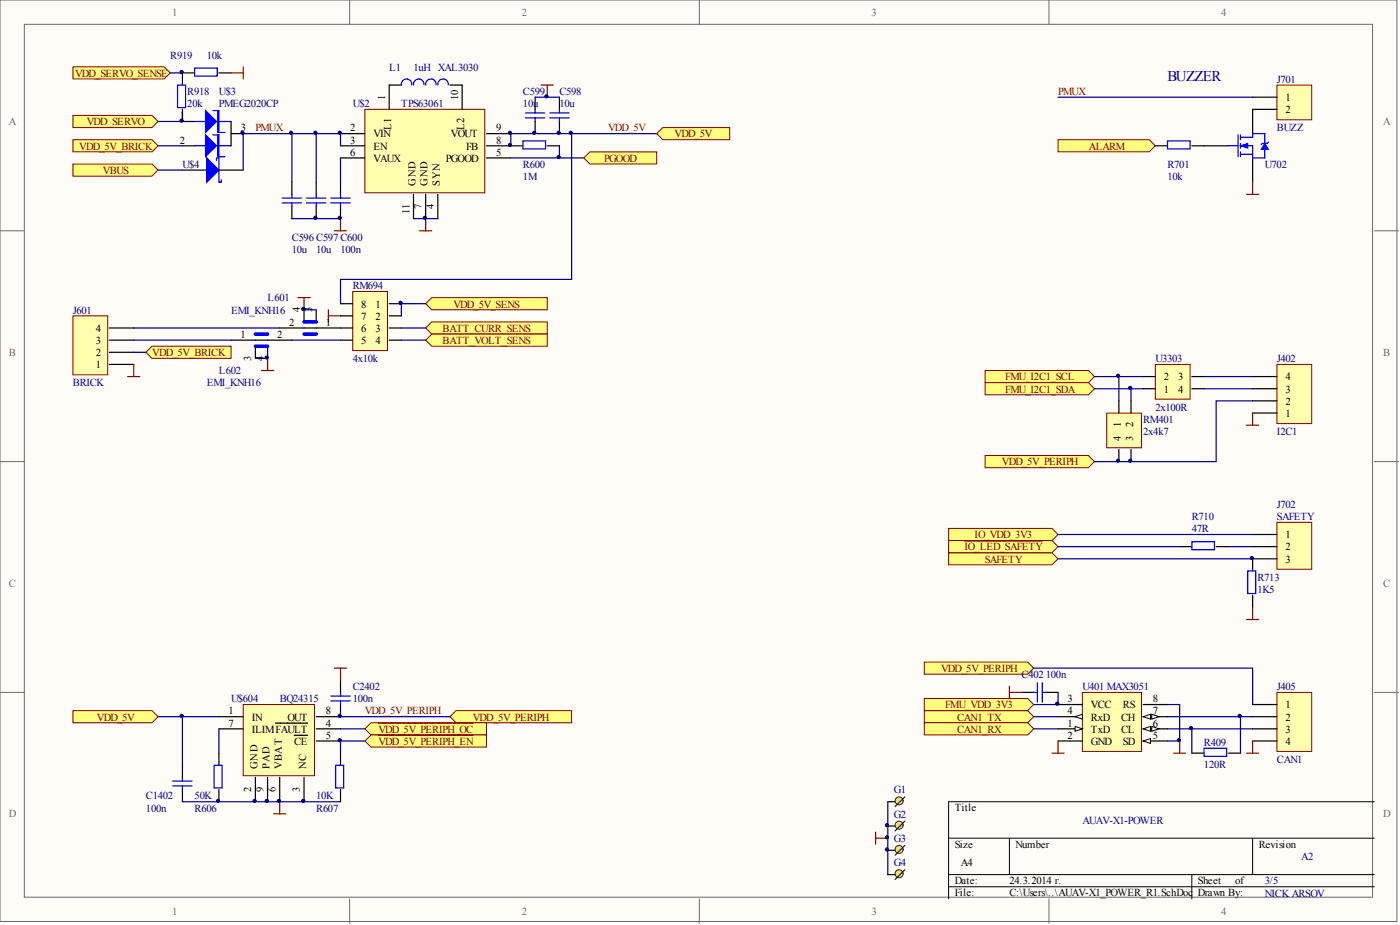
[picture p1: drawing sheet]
<svg xmlns="http://www.w3.org/2000/svg" width="292mm" height="193mm" viewBox="0 0 292 193" stroke-linecap="round" stroke-linejoin="round" font-family="sans-serif">
<g fill="#fffcf8" stroke="#696969" stroke-width=".21">
<path d="M0 0h291.4v192.2h-291.4z"/>
<path d="M5.1 5.1h281.3v182.1h-281.3z"/>
</g>
<path d="M73 0v5.1M145.9 0v5.1M218.9 0v5.1M0 48.2h5.1M286.7 48.2h5.1M0 96.3h5.1M286.7 96.3h5.1M0 144.4h5.1M286.7 144.4h5.1M73 187.5v5.1M145.9 187.5v5.1M218.9 187.5v5.1" fill="none" stroke="#696969" stroke-width=".21"/>
<path d="M197.9 174.9h88.8M210.6 174.9v7.6M261.4 174.9v7.6M286.7 167.3h-88.8v20.2M197.9 182.5h88.8M197.9 185h88.8M248.7 182.5v5" fill="none" stroke="#000" stroke-width=".21"/>
<path d="M76.1 22.8h25v17.4h-25z" fill="#ffffb0" stroke="#800000" stroke-width=".21"/>
<g fill="none" stroke="#000" stroke-width=".25">
<path d="M83.7 17.7h-2.5v5.1M93.9 17.7h2.5v5.1M38.1 30.4h2.5M38.1 25.3h2.5M38.1 35.5h5M45.7 35.5h5M48.2 27.9h2.5M48.2 25.3v5.1M71 27.9h5.1M71 30.4h5.1M71 32.9h5.1M71 38v2.5"/>
<path d="M101.5 27.9h5.1M101.5 30.4h7.6M101.5 32.9h5.1M114.2 30.4h2.5M71 43.1v2.5M86.3 40.5v5.1M88.8 40.5v5.1M91.3 40.5v5.1"/>
</g>
<g fill="none" stroke="#00f" stroke-width=".25">
<path d="M85.9 17.7a1.09 1.09 0 0 0-1.1-1.2 1.09 1.09 0 0 0-1.1 1.2M88.4 17.7a1.09 1.09 0 0 0-1.1-1.2 1.09 1.09 0 0 0-1 1.2M91 17.7a1.09 1.09 0 0 0-1.1-1.2 1.09 1.09 0 0 0-1.1 1.2M93.5 17.7a1.09 1.09 0 0 0-1.1-1.2 1.09 1.09 0 0 0-1 1.2M40.6 30.4h7.6M40.6 25.3h7.6M44.4 23.1h1.3M44.4 28.1h1.3M45.2 33.5v-.6h.5v5.1h.5v-.5M45.7 32.7h1.2M45.7 27.6h1.2M109.1 29.4h4.7v1.7h-4.7z"/>
<path d="M69 41.3h4.1M69 42.3h4.1M71 40.5v.8M71 42.3v.8"/>
</g>
<path d="M33 30.4h5.1M33 35.5h5.1M71 30.4v-2.5h-20.3v7.6M71 32.9v5.1M106.6 32.9h15.2M116.7 30.4v2.5M137 27.9h-30.4v2.5M86.3 45.6h5" fill="none" stroke="#000080" stroke-width=".25"/>
<path d="M69.8 48.2h2.5M71 45.6v2.6M87.5 48.2h2.6M88.8 45.6v2.6" fill="none" stroke="#800000" stroke-width=".25"/>
<g fill="#00f" stroke="#00f" stroke-width=".25">
<path d="M42.9 28.1l2.3 2.3-2.3 2.3z"/>
<path d="M42.9 23.1l2.3 2.2-2.3 2.3z"/>
<path d="M43.1 32.9l2.6 2.6-2.6 2.5z"/>
<path d="M45.4 28.1h.3v4.6h-.3z" fill-rule="evenodd"/>
<path d="M45.4 23.1h.3v4.5h-.3z" fill-rule="evenodd"/>
</g>
<g fill="#ffff80" stroke="#800000" stroke-width=".21">
<path d="M15.2 24.1h16.5l1.3 1.2-1.3 1.3h-16.5z" fill-rule="evenodd"/>
<path d="M15.2 29.1h16.5l1.3 1.3-1.3 1.3h-16.5z" fill-rule="evenodd"/>
<path d="M15.2 34.2h16.5l1.3 1.3-1.3 1.2h-16.5z" fill-rule="evenodd"/>
<path d="M121.8 32.9l1.3-1.2h13.9v2.5h-13.9z" fill-rule="evenodd"/>
<path d="M137 27.9l1.3-1.3h13.9v2.5h-13.9z" fill-rule="evenodd"/>
</g>
<path d="M60.9 38v2.5M66 38v2.5M111.6 20.3v2.5M111.6 25.3v2.6M116.7 20.3v2.5M116.7 25.3v2.6M251.2 30.4h5.1M261.4 22.8v5.1M261.4 32.9v5.1M60.9 43.1v2.5M66 43.1v2.5" fill="none" stroke="#000" stroke-width=".25"/>
<g fill="none" stroke="#00f" stroke-width=".25">
<path d="M109.6 24.6h4.1M109.6 23.6h4.1M111.6 22.8v.8M111.6 24.6v.7M114.7 24.6h4.1M114.7 23.6h4.1M116.7 22.8v.8M116.7 24.6v.7M256.3 30.4h2M258.3 28.1v4.6M258.8 28.6h2.6v-.7h2.5v2M258.8 30.4h2.6v2.5h2.5v-1.7"/>
<path d="M258.8 32.2h2.6M258.8 28.1v1M258.8 29.9v1M258.8 31.7v1M264.7 29.7l-.3 .2h-1l-.3 .3M58.9 41.3h4M58.9 42.3h4M60.9 40.5v.8M60.9 42.3v.8M63.9 41.3h4.1M63.9 42.3h4.1M66 40.5v.8"/>
<path d="M66 42.3v.8"/>
</g>
<path d="M60.9 27.9v10.1M66 27.9v10.1M111.6 20.3h5.1M60.9 45.6h10.1" fill="none" stroke="#000080" stroke-width=".25"/>
<path d="M112.9 17.7h2.6M114.2 17.7v2.6M261.4 38v2.5M260.1 40.5h2.5" fill="none" stroke="#800000" stroke-width=".25"/>
<g fill="#00f" stroke="#00f" stroke-width=".21">
<path d="M258.8 30.4l1.5-.5v1z"/>
<path d="M263.9 29.9l.8 1.3h-1.6z"/>
</g>
<path d="M220.8 29.1h19l1.3 1.3-1.3 1.3h-19z" fill-rule="evenodd" fill="#ffff80" stroke="#800000" stroke-width=".21"/>
<path d="M266.4 17.7h7.3v7.3h-7.3z" fill="#ffffb0" stroke="#800000" stroke-width=".21"/>
<path d="M40.6 15.2h-2.5v2.5M45.7 15.2h2.5M38.1 22.8v2.5M241.1 30.4h2.5M248.7 30.4h2.5M261.4 20.3h5M261.4 22.8h5" fill="none" stroke="#000" stroke-width=".25"/>
<path d="M220.8 20.3h40.6" fill="none" stroke="#000080" stroke-width=".25"/>
<path d="M37 17.7h1.7v4.8h-1.7zM40.6 14.2h4.7v1.7h-4.7zM243.6 29.4h4.7v1.7h-4.7z" fill="none" stroke="#00f" stroke-width=".25"/>
<path d="M48.2 15.2h2.5M50.7 13.9v2.6" fill="none" stroke="#800000" stroke-width=".25"/>
<path d="M15.2 13.9h19.1l1.2 1.3-1.2 1.3h-19.1z" fill-rule="evenodd" fill="#ffff80" stroke="#800000" stroke-width=".21"/>
<path d="M119.3 27.9v30.4h-48.3v5.1" fill="none" stroke="#000080" stroke-width=".25"/>
<path d="M68.5 64.6v2.6M68.5 65.9h2.5" fill="none" stroke="#800000" stroke-width=".25"/>
<path d="M88.8 63.4l1.3-1.3h24.1v2.5h-24.1z" fill-rule="evenodd" fill="#ffff80" stroke="#800000" stroke-width=".21"/>
<path d="M15.2 65.9h7.3v12.3h-7.3z" fill="#ffffb0" stroke="#800000" stroke-width=".21"/>
<path d="M22.8 76h5.1M22.8 73.5h5.1M22.8 71h5.1M22.8 68.4h5.1" fill="none" stroke="#000" stroke-width=".25"/>
<path d="M26.6 78.6h2.6M27.9 76v2.6" fill="none" stroke="#800000" stroke-width=".25"/>
<path d="M27.9 68.4h30.5M27.9 71h20.3" fill="none" stroke="#000080" stroke-width=".25"/>
<path d="M30.4 73.5l1.3-1.3h16.5v2.6h-16.5z" fill-rule="evenodd" fill="#ffff80" stroke="#800000" stroke-width=".21"/>
<path d="M27.9 73.5h2.5" fill="none" stroke="#000080" stroke-width=".25"/>
<g fill="#ffff80" stroke="#800000" stroke-width=".21">
<path d="M88.8 68.4l1.3-1.2h24.1v2.5h-24.1z" fill-rule="evenodd"/>
<path d="M88.8 71l1.3-1.3h24.1v2.5h-24.1z" fill-rule="evenodd"/>
</g>
<path d="M266.4 109h7.3v9.8h-7.3z" fill="#ffffb0" stroke="#800000" stroke-width=".21"/>
<path d="M246.1 114h2.6M253.7 114h2.6M261.4 111.5h5M261.4 114h5M266.4 116.6h-5v2.5M261.4 124.2v2.5" fill="none" stroke="#000" stroke-width=".25"/>
<path d="M248.7 113h4.7v1.7h-4.7zM260.3 119.1h1.7v4.7h-1.7z" fill="none" stroke="#00f" stroke-width=".25"/>
<path d="M260.1 129.2h2.5M261.4 126.7v2.5" fill="none" stroke="#800000" stroke-width=".25"/>
<path d="M220.8 111.5h40.6M220.8 114h25.3M220.8 116.6h40.6M256.3 114h5.1" fill="none" stroke="#000080" stroke-width=".25"/>
<g fill="#ffff80" stroke="#800000" stroke-width=".21">
<path d="M197.9 110.2h21.6l1.3 1.3-1.3 1.3h-21.6z" fill-rule="evenodd"/>
<path d="M197.9 115.3h21.6l1.3 1.3-1.3 1.2h-21.6z" fill-rule="evenodd"/>
</g>
<path d="M35.5 15.2h2.6M33 25.3h5.1" fill="none" stroke="#000080" stroke-width=".25"/>
<path d="M185.2 167.3h2.6" fill="none" stroke="#000" stroke-width=".25"/>
<circle cx="187.6" cy="167.1" r=".84" fill="#e7ec73" stroke="#183e00" stroke-width=".21"/>
<path d="M188.8 166.2l-2 2.1" fill="none" stroke="#172721" stroke-width=".25"/>
<path d="M185.2 172.3h2.6" fill="none" stroke="#000" stroke-width=".25"/>
<circle cx="187.6" cy="172.1" r=".84" fill="#e7ec73" stroke="#183e00" stroke-width=".21"/>
<path d="M188.8 171.3l-2 2" fill="none" stroke="#172721" stroke-width=".25"/>
<path d="M185.2 182.5h2.6" fill="none" stroke="#000" stroke-width=".25"/>
<circle cx="187.6" cy="182.3" r=".84" fill="#e7ec73" stroke="#183e00" stroke-width=".21"/>
<path d="M188.8 181.4l-2 2.1" fill="none" stroke="#172721" stroke-width=".25"/>
<path d="M266.4 76h7.3v12.4h-7.3z" fill="#ffffb0" stroke="#800000" stroke-width=".21"/>
<path d="M261.4 78.6h5M261.4 86.2h5M261.4 83.6h5M261.4 81.1h5" fill="none" stroke="#000" stroke-width=".25"/>
<g fill="#ffff80" stroke="#800000" stroke-width=".21">
<path d="M205.5 95h21.6l1.3 1.3-1.3 1.3h-21.6z" fill-rule="evenodd"/>
<path d="M205.5 77.3h21.6l1.3 1.3-1.3 1.2h-21.6z" fill-rule="evenodd"/>
<path d="M205.5 79.8h21.6l1.3 1.3-1.3 1.3h-21.6z" fill-rule="evenodd"/>
</g>
<path d="M260.1 88.7h2.5M261.4 86.2v2.5" fill="none" stroke="#800000" stroke-width=".25"/>
<path d="M266.4 144.4h7.3v12.4h-7.3z" fill="#ffffb0" stroke="#800000" stroke-width=".21"/>
<path d="M261.4 147h5M261.4 149.5h5M261.4 152h5M261.4 154.6h5" fill="none" stroke="#000" stroke-width=".25"/>
<path d="M243.6 149.5h17.8M243.6 152h17.8" fill="none" stroke="#000080" stroke-width=".25"/>
<g fill="#ffff80" stroke="#800000" stroke-width=".21">
<path d="M192.8 138.1h21.6l1.3 1.3-1.3 1.2h-21.6z" fill-rule="evenodd"/>
<path d="M192.8 148.2h21.6l1.3 1.3-1.3 1.3h-21.6z" fill-rule="evenodd"/>
<path d="M192.8 150.8h21.6l1.3 1.2-1.3 1.3h-21.6z" fill-rule="evenodd"/>
</g>
<path d="M260.1 157.1h2.5M261.4 154.6v2.5" fill="none" stroke="#800000" stroke-width=".25"/>
<path d="M248.7 157.1h2.5M256.3 157.1h2.5" fill="none" stroke="#000" stroke-width=".25"/>
<path d="M251.2 156.1h4.7v1.7h-4.7z" fill="none" stroke="#00f" stroke-width=".25"/>
<path d="M225.8 144.4h12.4v12.4h-12.4z" fill="#ffffb0" stroke="#800000" stroke-width=".21"/>
<path d="M220.8 152h5" fill="none" stroke="#000" stroke-width=".25"/>
<path d="M224.3 151.5l1.5 .5-1.5 .6z" fill="#fffcf8" stroke="#000" stroke-width=".21"/>
<path d="M220.8 154.6h5M220.8 147h5M220.8 149.5h5" fill="none" stroke="#000" stroke-width=".25"/>
<path d="M224.3 149.5l1.5-.5v1z" fill="#fffcf8" stroke="#000" stroke-width=".21"/>
<path d="M238.5 154.6h5.1" fill="none" stroke="#000" stroke-width=".25"/>
<path d="M238.5 154.6l1.5-.5v1z" fill="#fffcf8" stroke="#000" stroke-width=".21"/>
<path d="M238.5 152h5.1" fill="none" stroke="#000" stroke-width=".25"/>
<g fill="#fffcf8" stroke="#000" stroke-width=".21">
<path d="M238.5 152l1.5-.5v1.1z"/>
<path d="M240.3 151.5l1.5 .5-1.5 .6z"/>
</g>
<path d="M238.5 149.5h5.1" fill="none" stroke="#000" stroke-width=".25"/>
<g fill="#fffcf8" stroke="#000" stroke-width=".21">
<path d="M238.5 149.5l1.5-.5v1z"/>
<path d="M240.3 149l1.5 .5-1.5 .5z"/>
</g>
<path d="M238.5 147h5.1" fill="none" stroke="#000" stroke-width=".25"/>
<path d="M215.7 139.4h45.7v7.6M215.7 149.5h5.1M215.7 152h5.1M243.6 147h2.5v7.6h-2.5M248.7 152v5.1M258.8 149.5v7.6" fill="none" stroke="#000080" stroke-width=".25"/>
<path d="M219.5 157.1h2.5M220.8 154.6v2.5M244.9 157.1h2.5M246.1 154.6v2.5" fill="none" stroke="#800000" stroke-width=".25"/>
<path d="M192.8 145.7h21.6l1.3 1.3-1.3 1.2h-21.6z" fill-rule="evenodd" fill="#ffff80" stroke="#800000" stroke-width=".21"/>
<path d="M220.8 144.4v2.6h-5.1" fill="none" stroke="#000080" stroke-width=".25"/>
<path d="M213.1 144.4h2.6M218.2 144.4h2.6" fill="none" stroke="#000" stroke-width=".25"/>
<path d="M215.7 144.4h.7M216.4 142.4v4.1M217.5 142.4v4.1M217.5 144.4h.7" fill="none" stroke="#00f" stroke-width=".25"/>
<path d="M210.6 143.2v2.5M210.6 144.4h2.5" fill="none" stroke="#800000" stroke-width=".25"/>
<path d="M230.9 86.2h7.3v7.2h-7.3z" fill="#ffffb0" stroke="#800000" stroke-width=".21"/>
<path d="M48.2 71h12.7M53.3 72.2v2.6M55.8 72.2v2.6M58.4 68.4h12.6M63.4 64.6v2.6M66 64.6v2.6M233.4 83.6v2.6M233.4 93.8v2.5M236 83.6v2.6M236 93.8v2.5M185.2 177.4h2.6" fill="none" stroke="#000" stroke-width=".25"/>
<path d="M53.3 69.7h2.5M53.3 72.2h2.5M63.4 69.7h2.6M63.4 67.2h2.6" fill="none" stroke="#00f" stroke-width=".76"/>
<path d="M53.3 74.8h2.5M60.9 71h10.1M63.4 64.6h2.6M83.7 71h5.1M83.7 68.4h5.1" fill="none" stroke="#000080" stroke-width=".25"/>
<path d="M54.6 77.3h2.5M55.8 74.8v2.5M62.2 62.1h2.5M63.4 62.1v2.5" fill="none" stroke="#800000" stroke-width=".25"/>
<circle cx="187.6" cy="177.2" r=".84" fill="#e7ec73" stroke="#183e00" stroke-width=".21"/>
<path d="M188.8 176.4l-2 2" fill="none" stroke="#172721" stroke-width=".25"/>
<path d="M228.4 78.6h10.1M228.4 81.1h10.1" fill="none" stroke="#000080" stroke-width=".25"/>
<path d="M241.1 76h7.2v7.3h-7.2z" fill="#ffffb0" stroke="#800000" stroke-width=".21"/>
<path d="M238.5 78.6h2.6M248.7 78.6h2.5M238.5 81.1h2.6M248.7 81.1h2.5" fill="none" stroke="#000" stroke-width=".25"/>
<path d="M233.4 78.6v5M251.2 78.6h10.2M236 81.1v2.5M251.2 81.1h10.2M261.4 83.6h-7.7v12.7h-25.3" fill="none" stroke="#000080" stroke-width=".25"/>
<path d="M50.7 147h14.9v14.8h-14.9z" fill="#ffffb0" stroke="#800000" stroke-width=".21"/>
<g fill="none" stroke="#000" stroke-width=".25">
<path d="M45.7 152h5M45.7 149.5h5M45.7 157.1v2.6M57.5 150.9h6.7M61.4 153.4h2.8M66 152h5M66 149.5h5M66 154.6h5M71 157.1v2.6M45.7 164.7v2.6M53.3 162.2v5.1M55.8 162.2v5.1"/>
<path d="M58.4 162.2v5.1M63.4 162.2v5.1M71 164.7v2.6"/>
</g>
<path d="M33 149.5h12.7M45.7 152v5.1M71 149.5h22.9M71 152h5.1M76.1 154.6h-5.1v2.5M38.1 167.3h32.9" fill="none" stroke="#000080" stroke-width=".25"/>
<path d="M57.1 169.8h2.5M58.4 167.3v2.5" fill="none" stroke="#800000" stroke-width=".25"/>
<path d="M44.7 159.7h1.6v4.7h-1.6zM70 159.7h1.7v4.7h-1.7z" fill="none" stroke="#00f" stroke-width=".25"/>
<g fill="#ffff80" stroke="#800000" stroke-width=".21">
<path d="M93.9 149.5l1.3-1.3h24.1v2.6h-24.1z" fill-rule="evenodd"/>
<path d="M76.1 152l1.3-1.2h24.1v2.5h-24.1z" fill-rule="evenodd"/>
</g>
<path d="M78.9 150.9h19.8" fill="none" stroke="#800000" stroke-width=".25"/>
<path d="M76.1 154.6l1.3-1.3h24.1v2.5h-24.1z" fill-rule="evenodd" fill="#ffff80" stroke="#800000" stroke-width=".21"/>
<path d="M78.9 153.4h19.8" fill="none" stroke="#800000" stroke-width=".25"/>
<g fill="#ffff80" stroke="#800000" stroke-width=".21">
<path d="M15.2 148.2h16.5l1.3 1.3-1.3 1.3h-16.5z" fill-rule="evenodd"/>
<path d="M197.9 112.8h21.6l1.3 1.2-1.3 1.3h-21.6z" fill-rule="evenodd"/>
</g>
<path d="M201.2 112.8h16.3M69.8 139.4h2.5M71 139.4v2.5" fill="none" stroke="#800000" stroke-width=".25"/>
<path d="M38.1 159.7v2.5M71 141.9v2.5M71 147v2.5M38.1 164.7v2.6" fill="none" stroke="#000" stroke-width=".25"/>
<path d="M69 146.2h4.1M69 145.2h4.1M71 144.4v.8M71 146.2v.8M36 162.9h4.1M36 164h4.1M38.1 162.2v.7M38.1 164v.7" fill="none" stroke="#00f" stroke-width=".25"/>
<path d="M38.1 149.5v10.2" fill="none" stroke="#000080" stroke-width=".25"/>
<path d="M73.6 60.8h7.2v12.3h-7.2z" fill="#ffffb0" stroke="#800000" stroke-width=".21"/>
<path d="M71 63.4h2.6M71 65.9h2.6M71 68.4h2.6M71 71h2.6M81.2 63.4h2.5M81.2 65.9h2.5M81.2 68.4h2.5M81.2 71h2.5" fill="none" stroke="#000" stroke-width=".25"/>
<path d="M88.8 63.4h-5.1v2.5M185.2 167.3v15.2" fill="none" stroke="#000080" stroke-width=".25"/>
<path d="M182.7 173.6v2.5M182.7 174.9h2.5" fill="none" stroke="#800000" stroke-width=".25"/>
<g fill="#000080" stroke="#000080" stroke-width=".21">
<circle cx="37.9" cy="149.3" r=".33"/>
<circle cx="37.9" cy="25.2" r=".33"/>
<circle cx="37.9" cy="15" r=".33"/>
<circle cx="45.5" cy="167.1" r=".33"/>
<circle cx="50.6" cy="27.7" r=".33"/>
<circle cx="53.1" cy="167.1" r=".33"/>
<circle cx="55.6" cy="167.1" r=".33"/>
<circle cx="55.6" cy="74.6" r=".33"/>
<circle cx="58.2" cy="167.1" r=".33"/>
<circle cx="60.7" cy="27.7" r=".33"/>
<circle cx="63.3" cy="167.1" r=".33"/>
<circle cx="63.3" cy="64.4" r=".33"/>
<circle cx="65.8" cy="45.4" r=".33"/>
<circle cx="65.8" cy="27.7" r=".33"/>
<circle cx="70.9" cy="154.4" r=".33"/>
<circle cx="70.9" cy="149.3" r=".33"/>
<circle cx="70.9" cy="45.4" r=".33"/>
<circle cx="70.9" cy="27.7" r=".33"/>
<circle cx="83.6" cy="63.2" r=".33"/>
<circle cx="88.6" cy="45.4" r=".33"/>
<circle cx="106.4" cy="30.2" r=".33"/>
<circle cx="106.4" cy="27.7" r=".33"/>
<circle cx="111.5" cy="27.7" r=".33"/>
<circle cx="114" cy="20.1" r=".33"/>
<circle cx="116.5" cy="32.8" r=".33"/>
<circle cx="116.5" cy="27.7" r=".33"/>
<circle cx="119.1" cy="27.7" r=".33"/>
<circle cx="185.1" cy="177.2" r=".33"/>
<circle cx="185.1" cy="174.7" r=".33"/>
<circle cx="185.1" cy="172.1" r=".33"/>
<circle cx="220.6" cy="146.8" r=".33"/>
<circle cx="233.3" cy="96.1" r=".33"/>
<circle cx="233.3" cy="78.4" r=".33"/>
<circle cx="235.8" cy="96.1" r=".33"/>
<circle cx="235.8" cy="80.9" r=".33"/>
<circle cx="246" cy="154.4" r=".33"/>
<circle cx="248.5" cy="151.9" r=".34"/>
<circle cx="258.6" cy="149.3" r=".33"/>
<circle cx="261.2" cy="116.4" r=".33"/>
</g>
<text font-size="3.1" fill="#000080" x="243.6" y="17">BUZZER</text>
<g font-size="2.2" fill="#696969">
<text x="36" y="3.3">1</text>
<text x="108.9" y="3.3">2</text>
<text x="181.9" y="3.3">3</text>
<text x="254.8" y="3.3">4</text>
<text x="1.8" y="26.1">A</text>
<text x="288.6" y="26.1">A</text>
<text x="1.8" y="74.2">B</text>
<text x="288.6" y="74.2">B</text>
<text x="1.8" y="122.4">C</text>
<text x="288.6" y="122.4">C</text>
<text x="1.8" y="170.5">D</text>
<text x="288.6" y="170.5">D</text>
<text x="36" y="190.8">1</text>
<text x="108.9" y="190.8">2</text>
<text x="181.9" y="190.8">3</text>
<text x="254.8" y="190.8">4</text>
</g>
<g font-size="2.2" fill="#800000">
<text x="15.7" y="16">VDD_SERVO_SENSE</text>
<text x="220.8" y="19.8">PMUX</text>
<text x="18.1" y="26.1">VDD_SERVO</text>
<text x="53.3" y="27.4">PMUX</text>
<text x="126.9" y="27.4">VDD_5V</text>
<text x="140.8" y="28.7">VDD_5V</text>
<text x="16.5" y="31.2">VDD_5V_BRICK</text>
<text x="126.1" y="33.7">PGOOD</text>
<text x="227.2" y="31.2">ALARM</text>
<text x="21.5" y="36.3">VBUS</text>
<text x="94.6" y="64.2">VDD_5V_SENS</text>
<text x="92.3" y="69.2">BATT_CURR_SENS</text>
<text x="92.3" y="71.8">BATT_VOLT_SENS</text>
<text x="31.8" y="74.3">VDD_5V_BRICK</text>
<text x="209.7" y="79.4">FMU_I2C1_SCL</text>
<text x="209.7" y="81.9">FMU_I2C1_SDA</text>
<text x="209" y="97.1">VDD_5V_PERIPH</text>
<text x="203.3" y="112.3">IO_VDD_3V3</text>
<text x="201.2" y="114.8">IO_LED_SAFETY</text>
<text x="205.5" y="117.4">SAFETY</text>
<text x="196.3" y="140.2">VDD_5V_PERIPH</text>
<text x="76.1" y="149">VDD_5V_PERIPH</text>
<text x="197.2" y="147.8">FMU_VDD_3V3</text>
<text x="20.2" y="150.3">VDD_5V</text>
<text x="78.9" y="152.8">VDD_5V_PERIPH_OC</text>
<text x="78.9" y="155.4">VDD_5V_PERIPH_EN</text>
<text x="98.7" y="150.3">VDD_5V_PERIPH</text>
<text x="199.7" y="150.3">CAN1_TX</text>
<text x="199.7" y="152.8">CAN1_RX</text>
</g>
<g font-size="2.2" fill="#000080">
<text x="35.5" y="12.2">R919</text>
<text x="43.1" y="12.2">10k</text>
<text x="81.2" y="14.7">L1</text>
<text x="86.3" y="14.7">1uH XAL3030</text>
<text x="266.4" y="17.3">J701</text>
<text x="39.1" y="19.8">R918</text>
<text x="39.1" y="22.3">20k</text>
<text x="45.7" y="19.8">U$3</text>
<text x="45.7" y="22.3">PMEG2020CP</text>
<text x="73.6" y="22.3">U$2</text>
<text x="83.7" y="22.3">TPS63061</text>
<text x="109.1" y="19.8">C599</text>
<text x="109.1" y="22.3">10u</text>
<text x="116.7" y="19.8">C598</text>
<text x="116.7" y="22.3">10u</text>
<text x="266.4" y="27.4">BUZZ</text>
<text x="38.1" y="35">U$4</text>
<text x="109.1" y="35">R600</text>
<text x="243.6" y="35">R701</text>
<text x="263.9" y="35">U702</text>
<text x="109.1" y="37.5">1M</text>
<text x="243.6" y="37.5">10k</text>
<text x="60.9" y="50.2">C596 C597 C600</text>
<text x="60.9" y="52.7">10u</text>
<text x="66" y="52.7">10u</text>
<text x="71" y="52.7">100n</text>
<text x="15.2" y="65.4">J601</text>
<text x="48.2" y="65.4">EMI_KNH16</text>
<text x="55.8" y="62.9">L601</text>
<text x="73.6" y="60.4">RM694</text>
<text x="73.6" y="75.6">4x10k</text>
<text x="241.1" y="75.6">U3303</text>
<text x="266.4" y="75.6">J402</text>
<text x="15.2" y="80.6">BRICK</text>
<text x="43.1" y="80.6">EMI_KNH16</text>
<text x="45.7" y="78.1">L602</text>
<text x="238.5" y="88.2">RM401</text>
<text x="241.1" y="85.7">2x100R</text>
<text x="238.5" y="90.8">2x4k7</text>
<text x="266.4" y="90.8">I2C1</text>
<text x="266.4" y="106">J702</text>
<text x="248.7" y="108.5">R710</text>
<text x="248.7" y="111">47R</text>
<text x="266.4" y="108.5">SAFETY</text>
<text x="262.4" y="121.2">R713</text>
<text x="262.4" y="123.7">1K5</text>
<text x="73.6" y="144">C2402</text>
<text x="213.1" y="141.4">C402</text>
<text x="218.2" y="141.4">100n</text>
<text x="225.8" y="144">U401 MAX3051</text>
<text x="266.4" y="144">J405</text>
<text x="48.2" y="146.5">U$604</text>
<text x="58.4" y="146.5">BQ24315</text>
<text x="73.6" y="146.5">100n</text>
<text x="251.2" y="155.6">R409</text>
<text x="251.2" y="160.2">120R</text>
<text x="266.4" y="159.2">CAN1</text>
<text x="30.4" y="166.8">C1402</text>
<text x="40.6" y="166.8">50K</text>
<text x="66" y="166.8">10K</text>
<text x="186.5" y="165.5">G1</text>
<text x="30.4" y="169.3">100n</text>
<text x="40.6" y="169.3">R606</text>
<text x="66" y="169.3">R607</text>
<text x="186.5" y="170.6">G2</text>
<text x="225.8" y="171.9">AUAV-X1-POWER</text>
<text x="186.5" y="175.7">G3</text>
<text x="271.5" y="179.5">A2</text>
<text x="186.5" y="180.7">G4</text>
<text x="263.9" y="184.5">3/5</text>
<text x="263.9" y="187.1">NICK ARSOV</text>
</g>
<g font-size="2.2">
<text x="80.3" y="20.8" transform="rotate(-90 80.3 20.8)">1</text>
<text x="95.6" y="20.8" transform="rotate(-90 95.6 20.8)">10</text>
<text x="268.2" y="21.1">1</text>
<text x="268.2" y="23.6">2</text>
<text x="37.5" y="29.9">2</text>
<text x="37.5" y="24.9">1</text>
<text x="50.2" y="27.4">3</text>
<text x="73" y="27.4">2</text>
<text x="73" y="29.9">3</text>
<text x="77.9" y="28.7">VIN</text>
<text x="81.6" y="27" transform="rotate(-90 81.6 27)">L1</text>
<text x="94.1" y="28.7">VOUT</text>
<text x="96.8" y="27" transform="rotate(-90 96.8 27)">L2</text>
<text x="103.5" y="27.4">9</text>
<text x="103.5" y="29.9">8</text>
<text x="73" y="32.5">6</text>
<text x="77.9" y="31.2">EN</text>
<text x="77.9" y="33.7">VAUX</text>
<text x="93" y="33.7">PGOOD</text>
<text x="97.3" y="31.2">FB</text>
<text x="103.5" y="32.5">5</text>
<text x="86.7" y="38.8" transform="rotate(-90 86.7 38.8)">GND</text>
<text x="89.2" y="38.8" transform="rotate(-90 89.2 38.8)">GND</text>
<text x="91.8" y="38.8" transform="rotate(-90 91.8 38.8)">SYN</text>
<text x="85.4" y="44.7" transform="rotate(-90 85.4 44.7)">11</text>
<text x="88" y="43.6" transform="rotate(-90 88 43.6)">7</text>
<text x="90.5" y="43.6" transform="rotate(-90 90.5 43.6)">4</text>
<text x="62.6" y="65.1" transform="rotate(-90 62.6 65.1)">4</text>
<text x="65.1" y="65.1" transform="rotate(-90 65.1 65.1)">3</text>
<text x="75.4" y="64.2">8</text>
<text x="78.4" y="64.2">1</text>
<text x="20" y="71.8">3</text>
<text x="20" y="69.2">4</text>
<text x="50.2" y="70.5">1</text>
<text x="57.9" y="70.5">2</text>
<text x="60.3" y="68">2</text>
<text x="68" y="68">1</text>
<text x="75.4" y="71.8">5</text>
<text x="75.4" y="69.2">6</text>
<text x="75.4" y="66.7">7</text>
<text x="78.4" y="66.7">2</text>
<text x="78.4" y="69.2">3</text>
<text x="78.4" y="71.8">4</text>
<text x="20" y="76.8">1</text>
<text x="20" y="74.3">2</text>
<text x="52.4" y="75.3" transform="rotate(-90 52.4 75.3)">3</text>
<text x="55" y="75.3" transform="rotate(-90 55 75.3)">4</text>
<text x="242.8" y="81.9">1</text>
<text x="242.8" y="79.4">2</text>
<text x="245.8" y="79.4">3</text>
<text x="245.8" y="81.9">4</text>
<text x="268.2" y="81.9">3</text>
<text x="268.2" y="79.4">4</text>
<text x="233.9" y="89" transform="rotate(-90 233.9 89)">1</text>
<text x="236.4" y="89" transform="rotate(-90 236.4 89)">2</text>
<text x="268.2" y="87">1</text>
<text x="268.2" y="84.4">2</text>
<text x="233.9" y="92" transform="rotate(-90 233.9 92)">4</text>
<text x="236.4" y="92" transform="rotate(-90 236.4 92)">3</text>
<text x="268.2" y="112.3">1</text>
<text x="268.2" y="114.8">2</text>
<text x="268.2" y="117.4">3</text>
<text x="47.7" y="149">1</text>
<text x="68" y="149">8</text>
<text x="222.7" y="146.5">3</text>
<text x="222.7" y="149">4</text>
<text x="227.6" y="147.8">VCC</text>
<text x="234.3" y="147.8">RS</text>
<text x="240.5" y="149">7</text>
<text x="240.5" y="146.5">8</text>
<text x="268.2" y="147.8">1</text>
<text x="47.7" y="151.6">7</text>
<text x="52.5" y="150.3">IN</text>
<text x="52.5" y="152.8">ILIMFAULT</text>
<text x="60" y="150.3">OUT</text>
<text x="61.4" y="155.4">CE</text>
<text x="68" y="151.6">4</text>
<text x="68" y="154.1">5</text>
<text x="222.7" y="151.6">1</text>
<text x="222.7" y="154.1">2</text>
<text x="227.6" y="152.8">TxD</text>
<text x="227.6" y="155.4">GND</text>
<text x="227.6" y="150.3">RxD</text>
<text x="233.9" y="152.8">CL</text>
<text x="233.9" y="150.3">CH</text>
<text x="234.3" y="155.4">SD</text>
<text x="240.5" y="154.1">5</text>
<text x="240.5" y="151.6">6</text>
<text x="268.2" y="150.3">2</text>
<text x="268.2" y="152.8">3</text>
<text x="268.2" y="155.4">4</text>
<text x="53.7" y="160.4" transform="rotate(-90 53.7 160.4)">GND</text>
<text x="56.2" y="160.4" transform="rotate(-90 56.2 160.4)">PAD</text>
<text x="58.8" y="160.4" transform="rotate(-90 58.8 160.4)">VBAT</text>
<text x="63.9" y="160.4" transform="rotate(-90 63.9 160.4)">NC</text>
<text x="52.4" y="165.3" transform="rotate(-90 52.4 165.3)">2</text>
<text x="55" y="165.3" transform="rotate(-90 55 165.3)">9</text>
<text x="57.5" y="165.3" transform="rotate(-90 57.5 165.3)">6</text>
<text x="62.6" y="165.3" transform="rotate(-90 62.6 165.3)">3</text>
<text x="199.2" y="169.2">Title</text>
<text x="199.2" y="176.8">Size</text>
<text x="211.9" y="176.8">Number</text>
<text x="262.6" y="176.8">Revision</text>
<text x="199.2" y="184.4">Date:</text>
<text x="200.5" y="180.6">A4</text>
<text x="210.6" y="184.4">24.3.2014 г.</text>
<text x="249.9" y="184.4">Sheet</text>
<text x="257.7" y="184.4">of</text>
<text x="199.2" y="187">File:</text>
<text x="210.6" y="187">C:\Users\..\AUAV-X1_POWER_R1.SchDoc</text>
<text x="249.9" y="187">Drawn By:</text>
</g>
</svg>
